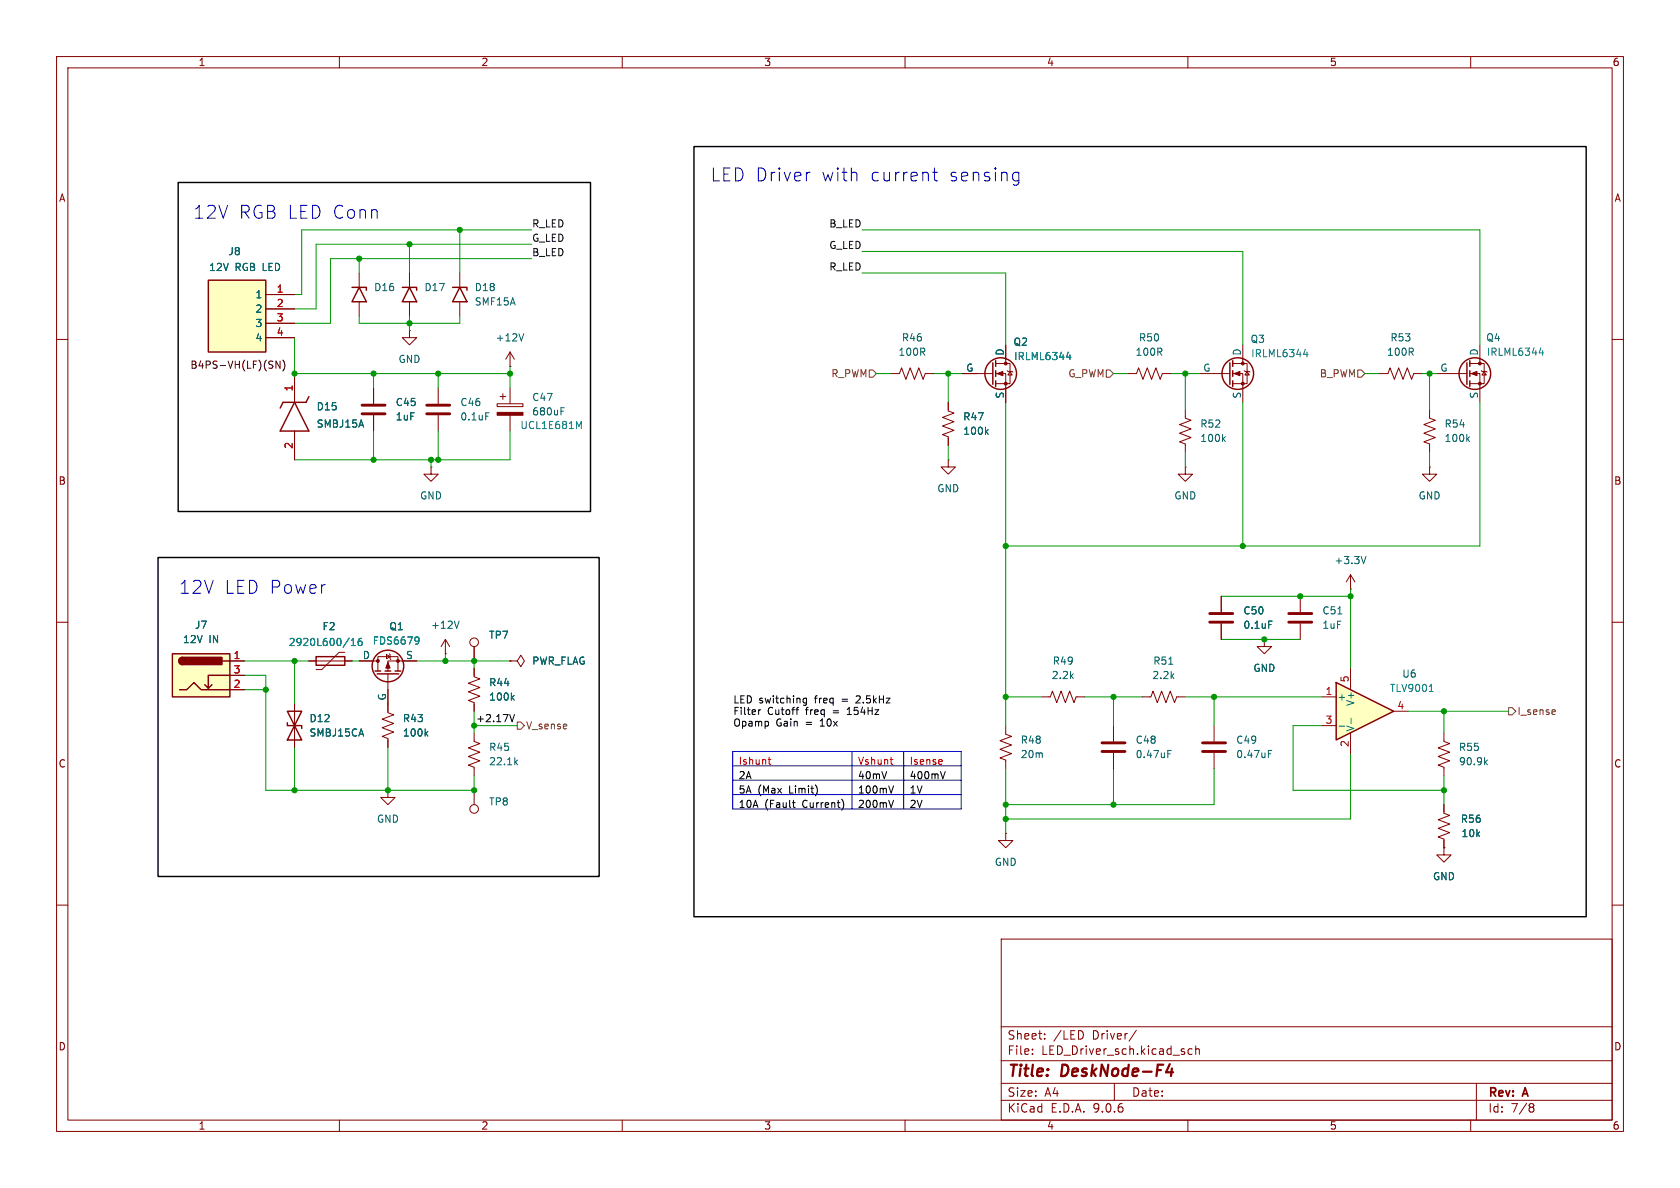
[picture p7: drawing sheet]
<svg xmlns="http://www.w3.org/2000/svg" width="297mm" height="210mm" viewBox="0 0 297 210" stroke-linecap="round" stroke-linejoin="round" font-family="sans-serif">
<g fill="none" stroke="#840000" stroke-width=".18">
<path d="M10 10h277v190h-277zM12 12h273v186h-273zM60 10v2M110 10v2M160 10v2M210 10v2M260 10v2M10 60h2M285 60h2M10 110h2M285 110h2M68.6 139.7v1.3h1.2l-1.2 1.2-1.3-1.2h1.3"/>
<path d="M68.6 139.7h.1M68.6 124.5v1.5l1 .4-2 .7 2 .8-2 .8 2 .7-2 .8 1 .4v1.5M83.8 129.5v1.6l1 .3-2 .8 2 .8-2 .7 2 .8-2 .8 1 .3v1.6M83.8 139.7v2.5M10 160h2M177 166h108v32h-108zM285 160h2M60 198v2M110 198v2M160 198v2M177 194.5h108M177 191.5h108"/>
<path d="M177 187.5h108M177 181.5h108M182.5 186.3v.1M182.5 185.5v.1M184.7 183.6v.1M184.7 182.8v.1M191.5 182.6v.7M197 191.5v3M200.9 182.1l-1.3 2M210 198v2M210.7 185.5l-.4-.1-.3 .3v.4l.2 .2h.5M211.4 185.5l.2-.1 .4 .1v.9"/>
<path d="M211.4 184.9v1.5M260 198v2M261 191.5v6.5M270.6 195.1l.4 .1 .2 .2-.3 .3M270.6 195.7h.3M270.9 195.7l.2 .2 .1 .4-.2 .2-.4 .1"/>
<circle cx="83.8" cy="143" r=".76"/>
</g>
<path d="M206.8 188.1l-.7 1.4h1.3M207.2 188.9l-.2 1.3" fill="none" stroke="#840000" stroke-width=".4"/>
<path d="M75.3 129.6l.3 .5M75.6 129.3l-.4 .5M91.1 134.7l.4 .5M91.5 134.4l-.5 .4" fill="none" stroke="#006464" stroke-width=".18"/>
<path d="M36.8 49.5h10.2v12.7h-10.2z" fill="#ffffc2"/>
<path d="M36.8 49.5h10.2v12.7h-10.2z" fill="none" stroke="#840000" stroke-width=".25"/>
<g fill="none" stroke="#840000" stroke-width=".18">
<path d="M47 52.1h5.1M47 54.6h5.1M47 57.2h5.1M47 59.7h5.1M157.5 66h1.5l.4-1 .7 2.1 .8-2.1 .8 2.1 .7-2.1 .8 2.1 .4-1.1h1.5M252.7 72.4v1.5l1 .4-2 .8 2 .7-2 .8 2 .7-2 .8 1 .4v1.5M252.7 82.6v1.2h1.3l-1.3 1.3-1.2-1.3h1.2M252.7 82.6h.1M78.7 115.6h.1M78.7 113l-.7 1.3M78.7 113l.8 1.3M78.7 113v2.6"/>
<path d="M83.8 118.1v1.5l1 .4-2 .8 2 .7-2 .8 2 .8-2 .7 1 .4v1.5M83.8 114.3v2.5M90.2 116.8h1.2l.7-1 .6 1-.6 1.1-.7-1.1M90.2 116.8h.1M238.8 104.1h.1M238.8 101.6l-.8 1.3M238.8 101.6l.7 1.3M238.8 101.6v2.5"/>
<circle cx="83.8" cy="113.5" r=".76"/>
</g>
<path d="M259.4 77.6l.4 .4M259.8 77.2l-.5 .5M241.5 98.4l-.4 1.2M81.2 109.8l-.5 1.3M90.5 123.3l.4 .5M90.9 122.9l-.5 .5" fill="none" stroke="#006464" stroke-width=".18"/>
<path d="M236.2 120.7l10.2 5-10.2 5.1z" fill="#ffffc2"/>
<g fill="none" stroke="#840000" stroke-width=".25">
<path d="M55.9 116.1h5.1v1.5h-5.1zM66.3 118.6h1M66.7 119.1h3.8M68.1 118.6h1M69.8 118.6h1.1M50.8 125.7h2.5l-2.5 5.1h2.5zM50.8 127.8v.5h2.5v.5M236.2 120.7l10.2 5-10.2 5.1z"/>
<circle cx="68.6" cy="117.7" r="2.79"/>
</g>
<g fill="none" stroke="#840000" stroke-width=".18">
<path d="M54.6 116.8h7.6M61 115.3h-1.1l-3 3.1h-1M63.5 116.8h3.3M66.8 118.6v-2.5h3.6v2.5M68.3 115.7l.7 .4-.7 .4zM68.6 119.1v5.4M68.8 115.6l.2 .1v.8l.1 .1M73.7 116.8h-5.1v1.8M215.9 105.4v2.8M215.9 110.2v2.8M223.5 113v1.3h1.3l-1.3 1.3-1.3-1.3h1.3M223.5 113h.1"/>
<path d="M238.8 118.1v3.8M52.1 124.5v7.6M184.1 123.2h1.6l.4-1 .7 2 .8-2 .7 2 .8-2 .8 2 .3-1h1.6M196.8 128.3v2.8M196.8 133.1v2.8M201.9 123.2h1.6l.3-1 .8 2 .8-2 .7 2 .8-2 .7 2 .4-1h1.5M214.6 128.3v2.8M214.6 133.1v2.8M233.7 123.2h2.5M233.7 128.3h2.5M238.8 129.5v3.9M246.4 125.7h2.5"/>
<path d="M177.8 147.3v1.3h1.3l-1.3 1.3-1.3-1.3h1.3M177.8 147.3h.1"/>
</g>
<path d="M206.6 117.4h.7M224.3 109.8h.6M206.5 133.3h.4M206.5 132.7h.6M224.2 133.3h.5M224.2 132.7h.6M236.7 128.4h1M238.9 127v.9" fill="none" stroke="#006464" stroke-width=".18"/>
<path d="M62.1 114.1h.7M62.1 113.2l.4-.4v1.3M63.9 112.8l-.3 .1a.86 .86 0 0 0 0 1.2l.4-.1v-.4l-.2-.3h-.2l-.3 .3M73.6 112.6l.4 .1a.84 .84 0 0 1-.3 1.2M74.1 113.1l-.3 .3h-.2M252.7 122.2h.7" fill="none" stroke="#008484" stroke-width=".18"/>
<path d="M213.9 108.5h4M213.9 110h4M194.8 132.8h4.1M194.8 131.3h4.1M212.6 132.8h4.1M212.6 131.3h4.1" fill="none" stroke="#840000" stroke-width=".51"/>
<g fill="#840000" stroke="#840000" stroke-width=".18">
<path d="M68.6 117.1l.4 1h-.8z"/>
<circle cx="66.8" cy="116.8" r=".25"/>
<circle cx="70.4" cy="116.8" r=".25"/>
</g>
<path d="M30.5 115.6h10.1v7.6h-10.1z" fill="#ffffc2"/>
<g fill="none" stroke="#840000" stroke-width=".25">
<path d="M62.2 50.8h2.6v.5M63.5 50.8l1.3 2.5h-2.6zM71.1 50.8h2.6v.5M72.4 50.8l1.3 2.5h-2.6zM80 50.8h2.5v.5M81.3 50.8l1.2 2.5h-2.5zM52.1 71.1l2.5 5.1h-5.1zM54.6 70.1l-.5 1h-4.1l-.5 1M175.5 64.1v3.8M176 63.8v1M176 65.5v1M176 67.3v1"/>
<path d="M217.4 64.1v3.8M217.9 63.8v1M217.9 65.5v1M217.9 67.3v1M259.3 64.1v3.8M259.8 63.8v1M259.8 65.5v1M259.8 67.3v1M30.5 115.6h10.1v7.6h-10.1zM32.3 116.2a.64 .64 0 0 0-.7 .6 .64 .64 0 0 0 .7 .7M39.4 116.8h1.2M40.6 119.4h-3.8v2.3l-.6-.7"/>
<path d="M31.7 121.9h1.3l1.3-1.2 1.3 1.2h5M37.5 121l-.7 .7"/>
<circle cx="176.9" cy="66" r="2.79"/>
<circle cx="218.8" cy="66" r="2.79"/>
<circle cx="260.7" cy="66" r="2.79"/>
</g>
<g fill="#840000" stroke="#840000" stroke-width=".25">
<path d="M31.8 116.4l.5-.2v1.3a.63 .63 0 0 1-.6-.4 .63 .63 0 0 1 .1-.7z"/>
<path d="M32.3 116.2h6.9v1.3h-6.9z"/>
</g>
<g fill="none" stroke="#840000" stroke-width=".18">
<path d="M47 52.1h5.1M47 54.6h5.1M47 57.2h5.1M47 59.7h5.1M63.5 48.3v2.5M63.5 53.3v2.6M72.4 58.4v1.3h1.3l-1.3 1.3-1.3-1.3h1.3M72.4 58.4h.1M72.4 48.3v2.5M72.4 53.3v2.6M81.3 48.3v2.5M81.3 53.3v2.6"/>
<path d="M52.1 66v5.1M52.1 76.2v5.1M66 68.6v2.8M66 73.4v2.8M77.5 68.6v2.8M77.5 73.4v2.8M87.9 71.4h4.6v.5h-4.6zM88.4 70.1h1M88.9 69.6v1M90.2 64.8h.1M90.2 62.2v2.6M90.2 68.6v2.8"/>
<path d="M90.2 73.4v2.8M90.2 62.2l-.8 1.3M90.2 62.2l.7 1.3M167.6 71.1v1.5l1.1 .4-2.1 .8 2.1 .7-2.1 .8 2.1 .8-2.1 .7 1 .4v1.5M170.2 66h5.3M176 64.3h2.6v3.5h-2.6M176 66h1.8v5.1M177.8 61v3.3M178.1 65.5l.1 .2h.7l.2 .1M178.6 65.7l.3 .6h-.7zM199.4 66h1.5l.4-1 .8 2.1 .7-2.1 .8 2.1 .7-2.1 .8 2.1 .4-1.1h1.5M209.5 72.4v1.5l1.1 .4-2.1 .8 2.1 .7-2.1 .8 2.1 .7-2.1 .8 1 .4v1.5"/>
<path d="M212.1 66h5.3M217.9 64.3h2.6v3.5h-2.6M217.9 66h1.8v5.1M219.7 61v3.3M220 65.5l.1 .2h.8l.1 .1M220.5 65.7l.4 .6h-.8zM243.8 66h1.6l.3-1 .8 2.1 .8-2.1 .7 2.1 .8-2.1 .8 2.1 .3-1.1h1.6M254 66h5.3M259.8 64.3h2.6v3.5h-2.6M259.8 66h1.8v5.1M261.6 61v3.3M261.9 65.5l.1 .2h.8l.1 .1"/>
<path d="M262.4 65.7l.4 .6h-.8zM76.2 82.6v1.2h1.3l-1.3 1.3-1.3-1.3h1.3M76.2 82.6h.1M167.6 81.3v1.3h1.3l-1.3 1.2-1.2-1.2h1.2M167.6 81.3h.1M209.5 82.6v1.2h1.3l-1.3 1.3-1.2-1.3h1.2M209.5 82.6h.1M40.6 116.8h2.6M40.6 119.4h2.6M54.6 116.8h1.3M61 116.8h1.2M63.5 116.8h2.5"/>
<path d="M71.1 116.8h2.6M83.8 114.3v2.5M83.8 118.1v1.3M90.2 116.8h.1M215.9 105.4v2.8M215.9 110.2v2.8M223.5 113h.1M229.9 105.4v2.8M229.9 110.2v2.8M40.6 121.9h2.6M52.1 124.5v2.5M52.1 129.5v2.6"/>
<path d="M68.6 121.9v3.8M68.6 130.8v1.3M83.8 124.5v1.2M177.8 128.3v1.5l1 .4-2 .7 2 .8-2 .8 2 .7-2 .8 1 .4v1.5M255.3 129.5v1.6l1 .3-2 .8 2 .8-2 .7 2 .8-2 .8 1 .3v1.6M255.3 149.9v1.2h1.2l-1.2 1.3-1.3-1.3h1.3M255.3 149.9h.1M255.3 142.2v1.6l1 .3-2 .8 2 .8-2 .7 2 .8-2 .8 1 .3v1.6"/>
</g>
<path d="M64 71.6h4.1M64 73.2h4.1M75.4 71.6h4.1M75.4 73.2h4.1M227.8 108.5h4.1M227.8 110h4.1" fill="none" stroke="#840000" stroke-width=".51"/>
<g fill="none" stroke="#006464" stroke-width=".18">
<path d="M92.6 59l-.4 1.3M85.9 73h.6M99.2 72.7h.4M99.2 72.1h.6M174.3 76.3l.4 .5M174.7 75.9l-.5 .5M216.3 77.6l.3 .4M216.6 77.2l-.5 .5M224.3 109.8h.6M236.5 108.5h.7M75.3 129.6l.3 .5M75.6 129.3l-.4 .5"/>
<path d="M90.5 123.3l.4 .5M90.9 122.9l-.5 .5M262.6 134.7l.3 .5M262.9 134.4l-.4 .4"/>
</g>
<g fill="#840000" stroke="#840000" stroke-width=".18">
<path d="M176.3 66l1-.3v.7z"/>
<path d="M87.9 72.9h4.6v.5h-4.6z"/>
<path d="M260.1 66l1-.3v.7z"/>
<path d="M218.2 66l1-.3v.7z"/>
<circle cx="177.8" cy="64.3" r=".25"/>
<circle cx="177.8" cy="67.8" r=".25"/>
<circle cx="261.6" cy="64.3" r=".25"/>
<circle cx="261.6" cy="67.8" r=".25"/>
<circle cx="219.7" cy="64.3" r=".25"/>
<circle cx="219.7" cy="67.8" r=".25"/>
</g>
<path d="M102.3 75.4l.5-.9v1.3M188.5 63.1h.8M189.2 62.7v.9M230.5 62.6h.7M231.1 62.2v.9M272.1 62.4h.8M272.7 62v.8M62.1 114.1h.7M62.1 113.2l.4-.4v1.3M63.9 112.8l-.3 .1a.86 .86 0 0 0 0 1.2l.4-.1v-.4l-.2-.3h-.2l-.3 .3M73.6 112.6l.4 .1a.84 .84 0 0 1-.3 1.2M74.1 113.1l-.3 .3h-.2" fill="none" stroke="#008484" stroke-width=".18"/>
<path d="M153.7 65.4h.6l.6 .6-.6 .7h-.6zM195.6 65.4h.6l.6 .6-.6 .7h-.6zM240 65.4h.7l.6 .6-.6 .7h-.7zM91.4 127.6h.7l.6 .7-.6 .6h-.7zM266.7 125.1h.6l.7 .6-.7 .7h-.6zM274.8 125.5l.2 .3-.6 .1M274.9 126.2l-.1 .1" fill="none" stroke="#725600" stroke-width=".18"/>
<path d="M135.8 134.3h.5M136 133.8v1.1l.3 .2M157.4 134.3h.4M157.6 135.1h.2M166.4 134.3l.2 .3-.6 .1M166.5 135.1h-.1" fill="none" stroke="#f00" stroke-width=".18"/>
<g fill="none" stroke="#000" stroke-width=".18">
<path d="M90.1 126.3l.4 1.3 .5-1.3M134.1 125.5v.8M134.2 125.5l-.1 .2M142 124.6l.2 .1M142.6 123.4v1.1l-.3 .2M142.6 123.5l-.4-.1-.2 .3 .1 .5h.5M144.4 139.1l.1 .5-.1 .7M149.8 126.3h.7M149.9 125.3l-.1 .1M158 138.9l-.5 1.3M167.1 136.4l-.4 1.3M140.1 141.9h.5"/>
<path d="M140.3 142.6l.3 .1M148.9 141.3a1.49 1.49 0 0 1 0 1.9M158 141.5l-.5 1.2"/>
</g>
<path d="M143 30.5h.2M164.9 30.5h.8M165.2 29.7v1.9l.1 .3 .4 .1M179.5 30.5l.6 .1M180.1 31.9l-.6 .1M180.1 30.5v1.8a.62 .62 0 0 1-.7 .4M129.5 135.4h40.4M129.5 137.9h40.4M129.5 132.8h40.4v10.2h-40.4zM150.6 132.8v10.2M159.8 132.8v10.2M129.5 140.5h40.4" fill="none" stroke="#0000c2" stroke-width=".18"/>
<g fill="none" stroke="#009600" stroke-width=".18">
<path d="M52.1 59.7v6.3h38.1M63.5 55.9v1.3h17.8v-1.3M63.5 45.7v2.6M72.4 43.2v5.1M72.4 55.9v2.5M81.3 40.6v7.7M94 45.7h-35.6v11.5h-6.3M94 40.6h-40.7v11.5h-1.2M94 43.2h-38.1v11.4h-3.8M152.4 48.3h25.4v12.7M152.4 40.6h109.2v20.4M152.4 44.5h67.3v16.5"/>
<path d="M66 66v2.6M66 76.2v5.1M77.5 66v2.6M77.5 76.2v5.1M90.2 64.8v3.8M90.2 76.2v5.1h-38.1M154.9 66h2.6M165.1 66h5.1M167.6 66v5.1M167.6 78.7v2.6M177.8 71.1v57.2M196.8 66h2.6"/>
<path d="M207 66h5.1M209.5 66v6.4M219.7 71.1v25.4M241.3 66h2.5M251.5 66h2.5M252.7 66v6.4M261.6 71.1v25.4h-83.8M76.2 81.3v1.3M209.5 80v2.6M252.7 80v2.6M43.2 119.4h3.8v20.3h36.8v-2.5M43.2 116.8h11.4"/>
<path d="M52.1 116.8v7.7M62.2 116.8h1.3M73.7 116.8h16.5M78.7 115.6v1.2M83.8 116.8v1.3M215.9 113h14M215.9 105.4h22.9M238.8 104.1v14M43.2 121.9h3.8M52.1 132.1v7.6M68.6 132.1v7.6M83.8 125.7v3.8"/>
<path d="M83.8 128.3h7.6M177.8 135.9v11.4M177.8 123.2h6.3M191.8 123.2h10.1M196.8 123.2v5.1M196.8 135.9v6.3M209.5 123.2h24.2M214.6 135.9v6.3h-36.8M214.6 123.2v5.1M233.7 128.3h-5.1v11.4h26.7M238.8 133.4v11.4h-61M248.9 125.7h17.8"/>
<path d="M255.3 125.7v3.8M255.3 137.2v5"/>
</g>
<path d="M49.5 63.8v1.3l-.7-1.3v1.3M50 63.6a1.46 1.46 0 0 1 0 2" fill="none" stroke="#480000" stroke-width=".18"/>
<path d="M31.5 32.3h72.9v58.1h-72.9zM122.7 25.9h157.7v136.2h-157.7zM27.9 98.6h78v56.3h-78z" fill="none" stroke="#000" stroke-width=".25"/>
<g fill="#009600" stroke="#009600" stroke-width=".18">
<circle cx="83.8" cy="139.7" r=".46"/>
<circle cx="68.6" cy="139.7" r=".46"/>
<circle cx="83.8" cy="128.3" r=".46"/>
<circle cx="177.8" cy="144.8" r=".46"/>
<circle cx="177.8" cy="142.2" r=".46"/>
<circle cx="177.8" cy="123.2" r=".46"/>
<circle cx="177.8" cy="96.5" r=".46"/>
<circle cx="72.4" cy="57.2" r=".46"/>
<circle cx="52.1" cy="66" r=".46"/>
<circle cx="63.5" cy="45.7" r=".46"/>
<circle cx="167.6" cy="66" r=".46"/>
<circle cx="209.5" cy="66" r=".46"/>
<circle cx="66" cy="81.3" r=".46"/>
<circle cx="76.2" cy="81.3" r=".46"/>
<circle cx="77.5" cy="81.3" r=".46"/>
<circle cx="72.4" cy="43.2" r=".46"/>
<circle cx="81.3" cy="40.6" r=".46"/>
<circle cx="66" cy="66" r=".46"/>
<circle cx="90.2" cy="66" r=".46"/>
<circle cx="77.5" cy="66" r=".46"/>
<circle cx="196.8" cy="123.2" r=".46"/>
<circle cx="252.7" cy="66" r=".46"/>
<circle cx="219.7" cy="96.5" r=".46"/>
<circle cx="238.8" cy="105.4" r=".46"/>
<circle cx="229.9" cy="105.4" r=".46"/>
<circle cx="255.3" cy="125.7" r=".46"/>
<circle cx="255.3" cy="139.7" r=".46"/>
<circle cx="196.8" cy="142.2" r=".46"/>
<circle cx="223.5" cy="113" r=".46"/>
<circle cx="214.6" cy="123.2" r=".46"/>
<circle cx="83.8" cy="116.8" r=".46"/>
<circle cx="78.7" cy="116.8" r=".46"/>
<circle cx="52.1" cy="116.8" r=".46"/>
<circle cx="52.1" cy="139.7" r=".46"/>
<circle cx="47" cy="121.9" r=".46"/>
</g>
<g font-size="3.2" fill="#0000c2">
<text x="125.5" y="32.3">LED Driver</text>
<text x="145.1" y="32.3">with</text>
<text x="153.7" y="32.3">current</text>
<text x="167.6" y="32.3">sensing</text>
<text x="34" y="38.9">12V</text>
<text x="42.1" y="38.9">RGB LED Conn</text>
<text x="31.5" y="105.2">12V</text>
<text x="39.6" y="105.2">LED Power</text>
</g>
<g font-size="2.8" fill="#840000">
<text x="178" y="190.9">Title:</text>
<text x="187.7" y="190.9">DeskNode-F4</text>
</g>
<g font-size="2.1" fill="#840000">
<text x="178" y="184">Sheet:</text>
<text x="186.2" y="184">/LED</text>
<text x="193.2" y="184">Driver/</text>
<text x="178" y="186.7">File:</text>
<text x="184.1" y="186.7">LED_Driver_sch.kicad_sch</text>
<text x="178" y="196.9">KiCad</text>
<text x="178" y="194.1">Size:</text>
<text x="184.7" y="194.1">A4</text>
<text x="185.7" y="196.9">E.D.A.</text>
<text x="193.3" y="196.9">9.0.6</text>
<text x="200" y="194.1">Date:</text>
<text x="263" y="194.3">Rev:</text>
<text x="263" y="196.9">Id:</text>
<text x="267.1" y="196.9">7/8</text>
<text x="269.4" y="194.3">A</text>
</g>
<g font-size="1.8" fill="#840000">
<text x="35" y="11.9">1</text>
<text x="85" y="11.9">2</text>
<text x="135" y="11.9">3</text>
<text x="185" y="11.9">4</text>
<text x="235" y="11.9">5</text>
<text x="285" y="11.9">6</text>
<text x="10.3" y="35.9">A</text>
<text x="285.3" y="35.9">A</text>
<text x="10.3" y="85.9">B</text>
<text x="285.3" y="85.9">B</text>
<text x="10.3" y="135.9">C</text>
<text x="285.3" y="135.9">C</text>
<text x="10.3" y="185.9">D</text>
<text x="285.3" y="185.9">D</text>
<text x="35" y="199.9">1</text>
<text x="85" y="199.9">2</text>
<text x="135" y="199.9">3</text>
<text x="185" y="199.9">4</text>
<text x="235" y="199.9">5</text>
<text x="285" y="199.9">6</text>
</g>
<g font-size="1.8" fill="#0f0f0f">
<text x="94" y="40.3">R_LED</text>
<text x="146.5" y="40.3">B_LED</text>
<text x="94" y="42.8">G_LED</text>
<text x="94" y="45.4">B_LED</text>
<text x="146.5" y="47.9">R_LED</text>
<text x="146.5" y="44.1">G_LED</text>
</g>
<g font-size="1.8" fill="#006464">
<text x="40.3" y="45.3">J8</text>
<text x="36.9" y="48.1">12V</text>
<text x="41.5" y="48.1">RGB LED</text>
<text x="45.1" y="52.9">1</text>
<text x="66" y="51.7">D16</text>
<text x="74.9" y="51.7">D17</text>
<text x="83.8" y="51.7">D18</text>
<text x="45.1" y="55.5">2</text>
<text x="45.1" y="58">3</text>
<text x="83.8" y="54.2">SMF15A</text>
<text x="45.1" y="60.6">4</text>
<text x="70.4" y="64.4">GND</text>
<text x="87.5" y="60.6">+12V</text>
<text x="158.7" y="63.1">100R</text>
<text x="159.3" y="60.6">R46</text>
<text x="170.7" y="65.8">G</text>
<text x="177.5" y="63" transform="rotate(-90 177.5 63)">D</text>
<text x="179.1" y="61.3">Q2</text>
<text x="200.6" y="63.1">100R</text>
<text x="201.3" y="60.6">R50</text>
<text x="212.6" y="65.8">G</text>
<text x="219.5" y="63" transform="rotate(-90 219.5 63)">D</text>
<text x="221" y="60.8">Q3</text>
<text x="245.1" y="63.1">100R</text>
<text x="245.7" y="60.6">R53</text>
<text x="254.5" y="65.8">G</text>
<text x="261.4" y="63" transform="rotate(-90 261.4 63)">D</text>
<text x="262.6" y="60.6">Q4</text>
<text x="69.9" y="72">C45</text>
<text x="81.3" y="72">C46</text>
<text x="94" y="71.1">C47</text>
<text x="177.5" y="70.6" transform="rotate(-90 177.5 70.6)">S</text>
<text x="219.5" y="70.6" transform="rotate(-90 219.5 70.6)">S</text>
<text x="261.4" y="70.6" transform="rotate(-90 261.4 70.6)">S</text>
<text x="55.9" y="75.8">SMBJ15A</text>
<text x="55.9" y="72.7">D15</text>
<text x="69.9" y="74.5">1uF</text>
<text x="81.3" y="74.5">0.1uF</text>
<text x="94" y="73.6">680uF</text>
<text x="170.2" y="74.5">R47</text>
<text x="170.2" y="77.1">100k</text>
<text x="212.1" y="75.8">R52</text>
<text x="255.3" y="75.8">R54</text>
<text x="212.1" y="78.3">100k</text>
<text x="255.3" y="78.3">100k</text>
<text x="74.2" y="88.5">GND</text>
<text x="165.6" y="87.2">GND</text>
<text x="207.5" y="88.5">GND</text>
<text x="250.7" y="88.5">GND</text>
<text x="235.8" y="99.9">+3.3V</text>
<text x="32.3" y="113.9">12V</text>
<text x="34.4" y="111.4">J7</text>
<text x="36.9" y="113.9">IN</text>
<text x="56.9" y="111.6">F2</text>
<text x="68.7" y="111.6">Q1</text>
<text x="76.1" y="111.4">+12V</text>
<text x="86.4" y="113.1">TP7</text>
<text x="219.7" y="108.8">C50</text>
<text x="219.7" y="111.4">0.1uF</text>
<text x="233.7" y="111.4">1uF</text>
<text x="233.7" y="108.8">C51</text>
<text x="64" y="116.6">D</text>
<text x="71.7" y="116.6">S</text>
<text x="94" y="117.7">PWR_FLAG</text>
<text x="186" y="117.7">R49</text>
<text x="203.8" y="117.7">R51</text>
<text x="221.5" y="119">GND</text>
<text x="247.8" y="120">U6</text>
<text x="68.3" y="123.9" transform="rotate(-90 68.3 123.9)">G</text>
<text x="86.4" y="121.5">R44</text>
<text x="86.4" y="124.1">100k</text>
<text x="185.8" y="120.2">2.2k</text>
<text x="203.6" y="120.2">2.2k</text>
<text x="236.3" y="124.1">+</text>
<text x="239.6" y="124.9" transform="rotate(-90 239.6 124.9)">V+</text>
<text x="54.6" y="130.4">SMBJ15CA</text>
<text x="54.6" y="127.9">D12</text>
<text x="71.1" y="127.9">R43</text>
<text x="71.1" y="130.4">100k</text>
<text x="180.3" y="131.7">R48</text>
<text x="200.7" y="131.7">C48</text>
<text x="218.4" y="131.7">C49</text>
<text x="239.6" y="129.4" transform="rotate(-90 239.6 129.4)">V-</text>
<text x="86.4" y="132.9">R45</text>
<text x="86.4" y="135.5">22.1k</text>
<text x="180.3" y="134.2">20m</text>
<text x="200.7" y="134.2">0.47uF</text>
<text x="218.4" y="134.2">0.47uF</text>
<text x="257.8" y="132.9">R55</text>
<text x="257.8" y="135.5">90.9k</text>
<text x="86.4" y="142.6">TP8</text>
<text x="66.5" y="145.6">GND</text>
<text x="258.1" y="145.6">R56</text>
<text x="258.3" y="148.2">10k</text>
<text x="175.8" y="153.3">GND</text>
<text x="253.2" y="155.8">GND</text>
</g>
<g font-size="1.8" fill="#a90000">
<text x="48.8" y="51.8">1</text>
<text x="48.8" y="54.4">2</text>
<text x="48.8" y="56.9">3</text>
<text x="48.8" y="59.4">4</text>
<text x="51.8" y="69.3" transform="rotate(-90 51.8 69.3)">1</text>
<text x="51.8" y="79.4" transform="rotate(-90 51.8 79.4)">2</text>
<text x="41.2" y="116.6">1</text>
<text x="41.2" y="119.1">3</text>
<text x="41.2" y="121.7">2</text>
<text x="234.2" y="122.9">1</text>
<text x="238.5" y="120.7" transform="rotate(-90 238.5 120.7)">5</text>
<text x="246.9" y="125.5">4</text>
<text x="234.2" y="128">3</text>
<text x="238.5" y="132.2" transform="rotate(-90 238.5 132.2)">2</text>
</g>
<text font-size="1.8" fill="#480000" x="33.6" y="65.4">B4PS-VH(LF)(SN)</text>
<g font-size="1.8" fill="#008484">
<text x="179.2" y="63.9">IRLML6344</text>
<text x="221.1" y="63.3">IRLML6344</text>
<text x="262.8" y="63.1">IRLML6344</text>
<text x="91.9" y="76">UCL1E681M</text>
<text x="50.9" y="114.4">2920L600/16</text>
<text x="65.8" y="114.1">FDS6679</text>
<text x="245.6" y="122.5">TLV9001</text>
</g>
<g font-size="1.8" fill="#725600">
<text x="146.9" y="66.9">R_PWM</text>
<text x="188.8" y="66.9">G_PWM</text>
<text x="233.2" y="66.9">B_PWM</text>
<text x="92.9" y="129.1">V_sense</text>
<text x="268.2" y="126.6">I_sense</text>
</g>
<g font-size="1.8">
<text x="129.5" y="124.6">LED switching</text>
<text x="144.2" y="124.6">freq</text>
<text x="149.1" y="124.6">=</text>
<text x="151.8" y="124.6">2.5kHz</text>
<text x="84.1" y="127.9">+2.17V</text>
<text x="129.5" y="126.6">Filter</text>
<text x="129.5" y="128.6">Opamp</text>
<text x="135.7" y="126.6">Cutoff</text>
<text x="137.2" y="128.6">Gain</text>
<text x="142.5" y="128.6">=</text>
<text x="142.6" y="126.6">freq</text>
<text x="145.3" y="128.6">10x</text>
<text x="147.5" y="126.6">=</text>
<text x="150.2" y="126.6">154Hz</text>
<text x="130.5" y="138.1">2A</text>
<text x="130.5" y="140.6">5A</text>
<text x="130.5" y="143.1">10A</text>
<text x="134" y="140.6">(Max</text>
<text x="135.2" y="143.1">(Fault</text>
<text x="139.6" y="140.6">Limit)</text>
<text x="142" y="143.1">Current)</text>
<text x="151.6" y="138.1">40mV</text>
<text x="151.6" y="140.6">100mV</text>
<text x="151.6" y="143.1">200mV</text>
<text x="160.7" y="138.1">400mV</text>
<text x="160.7" y="140.6">1V</text>
<text x="160.7" y="143.1">2V</text>
</g>
<g font-size="1.8" fill="#f00">
<text x="130.5" y="135.5">Ishunt</text>
<text x="151.6" y="135.5">Vshunt</text>
<text x="160.7" y="135.5">Isense</text>
</g>
</svg>
